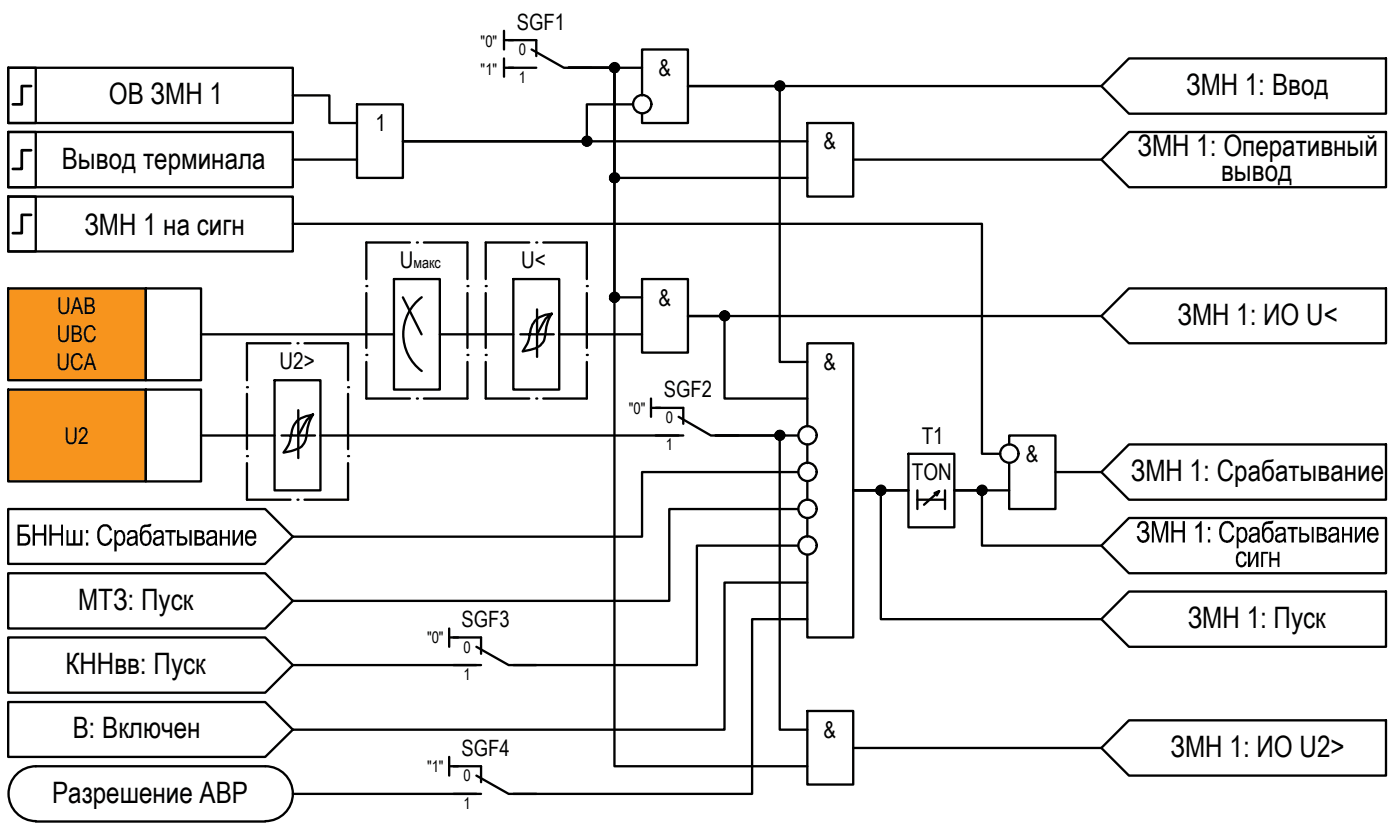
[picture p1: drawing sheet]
<svg xmlns="http://www.w3.org/2000/svg" width="152mm" height="91mm" viewBox="0 0 152 91" stroke-linecap="round" stroke-linejoin="round" font-family="sans-serif">
<g fill="none" stroke="#000" stroke-width=".25">
<path d="M.9 7.4h3v6h-3zM.9 7.4h31v6h-31zM.9 14.4h3v6h-3zM.9 14.4h31v6h-31zM31.9 17.4h7M38.9 11.4h5v8h-5zM54.9 3.4v2M54.9 6.4v1.9M55.4 4.4h3v1.7M55.4 7.4h3M57.9 5.4l3.5 2h3M61.9 7.4h8"/>
<path d="M68.9 11.4h-5v4h-20h44M69.9 10.4v-5h5v8h-5v-1M74.9 9.4h45M87.9 13.4h5v8h-5zM92.9 17.4h27M119.9 9.4l3-3h28v6h-28zM119.9 17.4l3-3h28v6h-28zM.9 21.4h3v6h-3zM.9 21.4h31v6h-31zM31.6 37.3h-4.7v4.1M32.4 37.3h.1M33.1 37.3h4.8v4.1"/>
<path d="M39.9 38.6h.1M39.9 31.1h.1M39.9 39.4v4h4.7M39.9 31.9v6M43.9 32.3l2 4.1M44.6 26.4h-4.7v4M45.4 26.4h.1M45.9 32.3a5 5 0 0 0 0 8.1M46.1 26.4h4.8v4M50.9 38.6h.1M50.9 31.1h.1M50.9 39.4v4h-4.8"/>
<path d="M50.9 31.9v6M52.9 38.6h.1M52.9 31.1h.1M52.9 31.9v6M52.9 39.4v4h4.7M57.6 26.4h-4.7v4M58.4 26.4h.1M58.5 33.7v5.1M58.5 36.4h1.8M59.1 26.4h4.8v4M60.1 34.1a5.7 5.7 0 0 0-.8 2.8 1.55 1.55 0 0 1-1.2 1l-1.2 .3a4.4 4.4 0 0 0 .9-2.4 2.3 2.3 0 0 1 2.3-1.7l-.7 .6-.9 1.7h-1.9M63.9 38.6h.1"/>
<path d="M63.9 31.1h.1M63.9 31.9v6M63.9 39.4v4h-4.8M69.9 30.4h5v8h-5zM74.9 34.4h45M119.9 34.4l3-3h28v5.9h-28zM.9 55.4h28l3 3-3 2.9h-28zM26.9 49.6h.1M26.9 42.1h.1M26.9 42.8v6.1M26.9 50.4v4h4.7M32.4 54.4h.1"/>
<path d="M37.9 49.6h.1M37.9 42.1h.1M37.9 42.8v6.1M37.9 50.4v4h-4.8M45.4 43.4h.1M58.4 43.4h.1M70.9 43.4v1.9M71.4 44.4h3v1.7M71.4 47.4h3M73.9 45.3l3.5 2.1h3M87.9 46.4v-9.1h5v32h-5v-8.9M87.9 48.4v2"/>
<path d="M87.9 52.4v2M87.9 56.4v2M92.9 53.3h6M103.9 53.3h6M109.9 48.4v-1h5v8h-5v-5M114.9 51.4h5M119.9 51.4l3-3h28v6h-28zM119.9 59.4l3-3h28v6h-28zM.9 62.4h28l3 3-3 3h-28zM.9 69.3h28l3 3.1-3 3h-28zM.9 76.4h28l3 3-3 2.9h-28zM48.9 68.4v2"/>
<path d="M49.4 69.3h3v1.8M49.4 72.4h3M51.9 70.4l3.5 2h3M87.9 77.4h5v8h-5zM119.9 67.4l3-3h28v6h-28zM48.9 82.3v2.1M49.4 83.4h3v1.7M49.4 86.4h3M51.9 84.4l3.5 2h3M119.9 81.4l3-3h28v6h-28z"/>
<circle cx="63.9" cy="15.4" r=".49"/>
<circle cx="66.9" cy="7.4" r=".49"/>
<circle cx="66.9" cy="19.3" r=".49"/>
<circle cx="69.9" cy="11.3" r=".99"/>
<circle cx="84.9" cy="9.3" r=".49"/>
<circle cx="66.9" cy="32.3" r=".49"/>
<circle cx="78.9" cy="34.4" r=".49"/>
<circle cx="84.9" cy="47.4" r=".49"/>
<circle cx="87.9" cy="59.3" r=".99"/>
<circle cx="87.9" cy="55.4" r=".99"/>
<circle cx="87.9" cy="47.4" r=".99"/>
<circle cx="87.9" cy="51.3" r=".99"/>
<circle cx="95.9" cy="53.3" r=".49"/>
<circle cx="106.9" cy="53.3" r=".49"/>
<circle cx="109.9" cy="49.3" r=".99"/>
</g>
<g fill="#000" stroke="#000" stroke-width=".11">
<path d="M63.8 15.8h.2zM63.8 14.9h.1zM66.5 7.8h.7zM66.6 19h.6zM66.7 7.8h.3zM66.8 7.8h.2zM66.8 18.9h.2zM66.8 19.9h.2zM66.8 6.9h.1zM66.8 18.9h.1zM84.8 9.9h.2zM84.8 8.9h.1z"/>
<path d="M66.6 32h.6zM66.7 32.9h.3zM66.8 31.9h.2zM66.8 32.9h.2zM66.8 31.9h.1zM78.8 34.8h.2zM78.8 33.9h.2zM84.8 47.8h.2zM84.8 46.9h.1zM95.6 53h.6zM95.7 53.9h.3zM95.8 52.9h.2z"/>
<path d="M95.8 53.9h.2zM95.8 52.9h.1zM106.6 53.8h.5zM106.7 52.9h.4zM106.8 53.9h.2zM106.8 52.9h.1z"/>
<path d="M63.8 15.8h.1zM63.8 15.8h.1z"/>
<path d="M63.8 14.9h.2zM63.8 14.9h.2z"/>
<path d="M63.8 14.9h.3zM63.8 14.9h.3z"/>
<path d="M63.7 14.9h.4zM63.7 14.9h.4z"/>
<path d="M63.7 15.8h.4zM63.7 15.8h.3z"/>
<path d="M63.7 14.9l.4 .1zM63.7 14.9l.4 .1z"/>
<path d="M63.7 15.8h.4zM63.7 15.8h.4z"/>
<path d="M63.6 15h.6zM63.6 15h.6z"/>
<path d="M63.6 15.8h.5zM63.6 15.8h.5z"/>
<path d="M63.6 15h.6zM63.6 15h.6z"/>
<path d="M63.6 15.8h.6zM63.6 15.8h.5z"/>
<path d="M63.5 15h.7zM63.5 15h.7z"/>
<path d="M63.5 15.7l.7 .1zM63.5 15.7l.7 .1z"/>
<path d="M63.5 15.8h.7zM63.5 15.8h.7z"/>
<path d="M63.5 15h.8zM63.5 15h.8z"/>
<path d="M63.5 15l.8 .1zM63.5 15l.8 .1z"/>
<path d="M63.5 15.7h.8zM63.5 15.7h.7z"/>
<path d="M63.5 15.1h.8zM63.4 15.1h.9z"/>
<path d="M63.4 15.1l.9 .1zM63.4 15.1l.9 .1z"/>
<path d="M63.4 15.6h.9zM63.4 15.6h.9z"/>
<path d="M63.5 15.6h.8zM63.5 15.6l.8 .1z"/>
<path d="M63.4 15.2h.9zM63.4 15.2h.9z"/>
<path d="M63.4 15.2l.9 .1v-.1zM63.4 15.2l.9 .1h-.9z"/>
<path d="M63.4 15.3h1zM63.4 15.3h1z"/>
<path d="M63.4 15.5h.9zM63.4 15.5h.9z"/>
<path d="M63.4 15.5h.9zM63.4 15.5h.9z"/>
<path d="M63.4 15.5h.9zM63.4 15.5l.9 .1z"/>
<path d="M63.4 15.3l1 .1zM63.4 15.3l1 .1z"/>
<path d="M63.4 15.4h1zM63.4 15.4h1z"/>
<path d="M63.4 15.4h1zM63.4 15.4l.9 .1z"/>
<path d="M66.8 7.8l.1 .1zM66.8 7.9h.1z"/>
<path d="M66.8 19.9h.1zM66.8 19.9h.1z"/>
<path d="M66.8 6.9h.2zM66.8 6.9h.2z"/>
<path d="M66.8 18.9h.2zM66.8 18.9h.2zM66.7 18.9h.3z"/>
<path d="M66.8 6.9h.2zM66.8 6.9h.2z"/>
<path d="M66.7 6.9h.4zM66.7 6.9h.4z"/>
<path d="M66.7 18.9h.4zM66.7 18.9h.4z"/>
<path d="M66.7 19.8l.3 .1zM66.7 19.8l.3 .1z"/>
<path d="M66.7 6.9h.4zM66.7 6.9h.4z"/>
<path d="M66.7 7.8h.4zM66.7 7.8h.3zM66.7 7.8h.3z"/>
<path d="M66.7 18.9h.4zM66.6 18.9h.5z"/>
<path d="M66.7 19.8h.4zM66.7 19.8h.3z"/>
<path d="M66.6 6.9h.6zM66.6 6.9h.6z"/>
<path d="M66.6 7.8h.5zM66.6 7.8h.5z"/>
<path d="M66.6 18.9l.6 .1zM66.6 19h.6zM66.5 19h.7z"/>
<path d="M66.6 19.8h.5zM66.6 19.8h.5z"/>
<path d="M66.6 6.9l.6 .1zM66.6 6.9l.6 .1z"/>
<path d="M66.5 7h.7zM66.5 7h.7z"/>
<path d="M66.6 7.8h.6zM66.6 7.8h.5z"/>
<path d="M66.5 19h.7zM66.5 19h.7z"/>
<path d="M66.5 19.7l.7 .1zM66.5 19.7l.7 .1z"/>
<path d="M66.6 19.8h.6zM66.6 19.8h.5z"/>
<path d="M66.5 7l.8 .1zM66.5 7l.8 .1z"/>
<path d="M66.5 7.7h.7zM66.5 7.7l.7 .1zM66.5 7.8h.7z"/>
<path d="M66.5 19l.8 .1zM66.5 19l.8 .1z"/>
<path d="M66.5 19.7h.7zM66.5 19.7h.7z"/>
<path d="M66.5 7.7h.8zM66.5 7.7h.7z"/>
<path d="M66.5 19.1h.8zM66.5 19.1h.8z"/>
<path d="M66.5 19.7h.8zM66.5 19.7h.7z"/>
<path d="M66.5 7.1h.8zM66.5 7.1h.8z"/>
<path d="M66.5 7.1h.8zM66.5 7.1h.8z"/>
<path d="M66.4 7.1l1 .1zM66.4 7.1l1 .1z"/>
<path d="M66.4 7.6h.9zM66.4 7.6h.9z"/>
<path d="M66.5 7.6h.8zM66.5 7.6l.8 .1z"/>
<path d="M66.5 19.1h.8zM66.5 19.1h.8z"/>
<path d="M66.4 19.1l1 .1zM66.4 19.1l1 .1z"/>
<path d="M66.4 19.6h.9zM66.4 19.6h.9z"/>
<path d="M66.5 19.6h.8zM66.5 19.6l.8 .1z"/>
<path d="M66.4 7.2h1zM66.4 7.2h1h-1z"/>
<path d="M66.4 7.2l1 .1zM66.4 7.2l1 .1z"/>
<path d="M66.4 7.3h1zM66.4 7.3h1z"/>
<path d="M66.4 7.3l1 .1zM66.4 7.3l1 .1z"/>
<path d="M66.4 7.4l1 .1zM66.4 7.4l1 .1z"/>
<path d="M66.4 7.5h1zM66.4 7.5h1z"/>
<path d="M66.4 7.5h1zM66.4 7.5h1z"/>
<path d="M66.4 7.5h1zM66.4 7.5l.9 .1z"/>
<path d="M66.4 19.2h1zM66.4 19.2h1z"/>
<path d="M66.4 19.2l1 .1zM66.4 19.2l1 .1z"/>
<path d="M66.4 19.3h1zM66.4 19.3h1z"/>
<path d="M66.4 19.3l1 .1zM66.4 19.3l1 .1z"/>
<path d="M66.4 19.4l1 .1v-.1zM66.4 19.4l1 .1h-1z"/>
<path d="M66.4 19.5h1zM66.4 19.5h1z"/>
<path d="M66.4 19.5l1 .1zM66.4 19.5l1 .1z"/>
<path d="M66.4 19.6h1zM66.4 19.6h.9z"/>
<path d="M66.4 7.4h1zM66.4 7.4h1z"/>
<path d="M66.4 19.4h1zM66.4 19.4h1z"/>
<path d="M84.8 9.9h.1zM84.8 9.9h.1z"/>
<path d="M84.8 8.9h.2zM84.8 8.9h.2z"/>
<path d="M84.8 8.9h.2zM84.7 8.9h.3z"/>
<path d="M84.7 8.9h.4zM84.7 8.9h.4z"/>
<path d="M84.7 9.8h.3zM84.7 9.8l.3 .1z"/>
<path d="M84.7 8.9h.4zM84.7 8.9h.4z"/>
<path d="M84.7 9.8h.4zM84.7 9.8h.3z"/>
<path d="M84.6 8.9h.6zM84.6 8.9h.6z"/>
<path d="M84.6 9.8h.5zM84.6 9.8h.5z"/>
<path d="M84.6 8.9l.6 .1zM84.6 8.9l.6 .1z"/>
<path d="M84.6 9.8h.6zM84.6 9.8h.5z"/>
<path d="M84.5 9h.7zM84.5 9h.7z"/>
<path d="M84.5 9l.8 .1zM84.5 9l.8 .1z"/>
<path d="M84.5 9.7h.7zM84.5 9.7h.7z"/>
<path d="M84.5 9.7h.7zM84.5 9.7l.7 .1z"/>
<path d="M84.5 9.1h.8zM84.5 9.1h.8z"/>
<path d="M84.5 9.7h.8zM84.5 9.7h.7z"/>
<path d="M84.5 9.1l.8 .1zM84.5 9.1l.8 .1z"/>
<path d="M84.4 9.2h.9zM84.4 9.2h.9z"/>
<path d="M84.4 9.6h.9zM84.4 9.6h.9z"/>
<path d="M84.5 9.6h.8zM84.5 9.6l.8 .1z"/>
<path d="M84.4 9.2h.9zM84.4 9.2h.9z"/>
<path d="M84.4 9.2l1 .1zM84.4 9.3h1z"/>
<path d="M84.4 9.5h.9zM84.4 9.5h.9z"/>
<path d="M84.4 9.5h.9zM84.4 9.5l.9 .1z"/>
<path d="M84.4 9.3h1zM84.4 9.3h1z"/>
<path d="M84.4 9.3l1 .1zM84.4 9.3l1 .1z"/>
<path d="M84.4 9.4h1zM84.4 9.4h1z"/>
<path d="M84.4 9.4h1zM84.4 9.4h1z"/>
<path d="M84.4 9.4h1zM84.4 9.4l.9 .1z"/>
<path d="M66.8 32.9h.1zM66.8 32.9h.1z"/>
<path d="M66.8 31.9h.2zM66.8 31.9h.2zM66.7 31.9h.3z"/>
<path d="M66.7 31.9h.4zM66.7 31.9h.4z"/>
<path d="M66.7 31.9h.4zM66.6 31.9h.5z"/>
<path d="M66.7 32.8h.4zM66.7 32.8l.3 .1zM66.7 32.9h.3z"/>
<path d="M66.6 31.9l.6 .1zM66.6 32h.6zM66.5 32h.7z"/>
<path d="M66.6 32.8h.5zM66.6 32.8h.5z"/>
<path d="M66.5 32h.7zM66.5 32h.7z"/>
<path d="M66.5 32.7l.7 .1zM66.5 32.7l.7 .1z"/>
<path d="M66.6 32.8h.6zM66.6 32.8h.5z"/>
<path d="M66.5 32l.8 .1zM66.5 32l.8 .1z"/>
<path d="M66.5 32.7h.7zM66.5 32.7h.7z"/>
<path d="M66.5 32.1h.8zM66.5 32.1h.8z"/>
<path d="M66.5 32.7h.8zM66.5 32.7h.7z"/>
<path d="M66.5 32.1h.8zM66.5 32.1h.8z"/>
<path d="M66.4 32.1l1 .1zM66.4 32.1l1 .1z"/>
<path d="M66.4 32.6h.9zM66.4 32.6h.9z"/>
<path d="M66.5 32.6h.8zM66.5 32.6l.8 .1z"/>
<path d="M66.4 32.2h1zM66.4 32.2h1z"/>
<path d="M66.4 32.2l1 .1zM66.4 32.2l1 .1z"/>
<path d="M66.4 32.3h1zM66.4 32.3h1z"/>
<path d="M66.4 32.3h1zM66.4 32.3h1z"/>
<path d="M66.4 32.4l1 .1v-.1zM66.4 32.4l1 .1h-1z"/>
<path d="M66.4 32.5h1zM66.4 32.5h1z"/>
<path d="M66.4 32.5l1 .1zM66.4 32.5l1 .1z"/>
<path d="M66.4 32.6h1zM66.4 32.6h.9z"/>
<path d="M66.4 32.3h1zM66.4 32.3l1 .1z"/>
<path d="M78.8 34.8h.2zM78.8 34.8h.2z"/>
<path d="M78.8 33.9h.2zM78.8 33.9h.2z"/>
<path d="M78.8 33.9h.2zM78.7 33.9h.3z"/>
<path d="M78.7 33.9h.4zM78.7 33.9h.4z"/>
<path d="M78.7 34.8h.3zM78.7 34.8h.3z"/>
<path d="M78.7 33.9h.4zM78.6 33.9h.5z"/>
<path d="M78.7 34.8h.4zM78.7 34.8h.3z"/>
<path d="M78.6 33.9l.6 .1zM78.6 33.9l.6 .1z"/>
<path d="M78.6 34.8h.5zM78.6 34.8h.5z"/>
<path d="M78.6 34h.6zM78.6 34h.6z"/>
<path d="M78.6 34.8h.6zM78.6 34.8h.5z"/>
<path d="M78.5 34.8h.7zM78.5 34.8h.7z"/>
<path d="M78.5 34h.7zM78.5 34h.7z"/>
<path d="M78.5 34h.7zM78.5 34h.7z"/>
<path d="M78.5 34l.8 .1zM78.5 34l.8 .1z"/>
<path d="M78.5 34.7h.7zM78.5 34.7h.7z"/>
<path d="M78.5 34.7h.7zM78.5 34.7l.7 .1z"/>
<path d="M78.4 34.1h.9zM78.4 34.1h.9z"/>
<path d="M78.4 34.6h.9zM78.4 34.6l.8 .1z"/>
<path d="M78.4 34.1l.9 .1zM78.4 34.1l.9 .1z"/>
<path d="M78.4 34.2h.9zM78.4 34.2h.9z"/>
<path d="M78.4 34.2l1 .1zM78.4 34.2l1 .1z"/>
<path d="M78.4 34.5l.9 .1zM78.4 34.5l.9 .1z"/>
<path d="M78.4 34.6h.9zM78.4 34.6h.9z"/>
<path d="M78.4 34.6h.9zM78.4 34.6h.9z"/>
<path d="M78.4 34.3h1zM78.4 34.3h1z"/>
<path d="M78.4 34.3l1 .1v-.1zM78.4 34.3l1 .1h-1z"/>
<path d="M78.4 34.4h1zM78.4 34.4h1z"/>
<path d="M78.4 34.4l1 .1zM78.4 34.4l1 .1z"/>
<path d="M78.4 34.5h1zM78.4 34.5h.9z"/>
<path d="M84.8 47.8h.1zM84.8 47.8h.1z"/>
<path d="M84.8 46.9h.2zM84.8 46.9h.2z"/>
<path d="M84.8 46.9h.2zM84.7 46.9h.3z"/>
<path d="M84.7 46.9h.4zM84.7 46.9h.4z"/>
<path d="M84.7 47.8h.3zM84.7 47.8h.3z"/>
<path d="M84.7 46.9h.4zM84.6 46.9h.5z"/>
<path d="M84.7 47.8h.4zM84.7 47.8h.3z"/>
<path d="M84.6 46.9l.6 .1zM84.6 46.9l.6 .1z"/>
<path d="M84.6 47.8h.5zM84.6 47.8h.5z"/>
<path d="M84.6 47h.6zM84.6 47h.6z"/>
<path d="M84.6 47.8h.6zM84.6 47.8h.5z"/>
<path d="M84.5 47h.7zM84.5 47h.7z"/>
<path d="M84.5 47.7l.7 .1zM84.5 47.7l.7 .1z"/>
<path d="M84.5 47.8h.7zM84.5 47.8h.7z"/>
<path d="M84.5 47h.8zM84.5 47h.8z"/>
<path d="M84.5 47l.8 .1zM84.5 47l.8 .1z"/>
<path d="M84.5 47.7h.8zM84.5 47.7h.7z"/>
<path d="M84.5 47.1h.8zM84.5 47.1h.8z"/>
<path d="M84.4 47.1l.9 .1zM84.4 47.1l.9 .1z"/>
<path d="M84.4 47.6h.9zM84.4 47.6h.9z"/>
<path d="M84.5 47.6h.8zM84.5 47.6l.8 .1z"/>
<path d="M84.4 47.2h.9zM84.4 47.2h.9z"/>
<path d="M84.4 47.2l1 .1zM84.4 47.3h1z"/>
<path d="M84.4 47.5h.9zM84.4 47.5h.9z"/>
<path d="M84.4 47.5h.9zM84.4 47.5l.9 .1z"/>
<path d="M84.4 47.3h1zM84.4 47.3h1h-1z"/>
<path d="M84.4 47.3l1 .1zM84.4 47.3l1 .1z"/>
<path d="M84.4 47.4h1zM84.4 47.4h1z"/>
<path d="M84.4 47.4l1 .1zM84.4 47.4l1 .1z"/>
<path d="M84.4 47.5h1zM84.4 47.5h.9z"/>
<path d="M95.8 53.9h.1zM95.8 53.9h.1z"/>
<path d="M95.8 52.9h.2zM95.8 52.9h.2zM95.7 52.9h.3z"/>
<path d="M95.7 52.9h.4zM95.7 52.9h.4z"/>
<path d="M95.7 52.9h.4zM95.6 52.9h.5z"/>
<path d="M95.7 53.8h.4zM95.7 53.8l.3 .1zM95.7 53.9h.3z"/>
<path d="M95.6 52.9l.6 .1zM95.6 52.9l.6 .1zM95.5 53h.7z"/>
<path d="M95.6 53.8h.5zM95.6 53.8h.5z"/>
<path d="M95.5 53h.7zM95.5 53h.7z"/>
<path d="M95.5 53.7l.7 .1zM95.5 53.7l.7 .1z"/>
<path d="M95.6 53.8h.6zM95.6 53.8h.5z"/>
<path d="M95.5 53l.8 .1zM95.5 53l.8 .1z"/>
<path d="M95.5 53.7h.7zM95.5 53.7h.7z"/>
<path d="M95.5 53.1h.8zM95.5 53.1h.8z"/>
<path d="M95.5 53.7h.8zM95.5 53.7h.7z"/>
<path d="M95.5 53.1h.8zM95.5 53.1h.8z"/>
<path d="M95.4 53.1l1 .1zM95.4 53.1l1 .1z"/>
<path d="M95.4 53.6h.9zM95.4 53.6h.9z"/>
<path d="M95.5 53.6h.8zM95.5 53.6l.8 .1z"/>
<path d="M95.4 53.2h1zM95.4 53.2h1z"/>
<path d="M95.4 53.2l1 .1zM95.4 53.2l1 .1z"/>
<path d="M95.4 53.3h1zM95.4 53.3h1z"/>
<path d="M95.4 53.3h1zM95.4 53.3h1z"/>
<path d="M95.4 53.4l1 .1zM95.4 53.4l1 .1z"/>
<path d="M95.4 53.5h1zM95.4 53.5h1z"/>
<path d="M95.4 53.5l1 .1zM95.4 53.5l1 .1z"/>
<path d="M95.4 53.6h1zM95.4 53.6h.9z"/>
<path d="M95.4 53.3l1 .1v-.1zM95.4 53.3l1 .1h-1z"/>
<path d="M106.8 53.9h.1zM106.8 53.9h.1z"/>
<path d="M106.8 52.9h.2zM106.8 52.9h.2z"/>
<path d="M106.8 52.9h.2zM106.7 52.9h.3z"/>
<path d="M106.7 52.9h.4zM106.7 52.9h.4zM106.6 52.9h.5z"/>
<path d="M106.7 53.9h.3zM106.7 53.9h.3z"/>
<path d="M106.6 52.9l.5 .1zM106.6 53h.5z"/>
<path d="M106.7 53.8h.4zM106.7 53.8l.3 .1z"/>
<path d="M106.6 53h.6zM106.6 53h.6z"/>
<path d="M106.6 53.8h.5zM106.6 53.8h.5zM106.6 53.8h.5z"/>
<path d="M106.6 53h.6zM106.6 53h.6z"/>
<path d="M106.6 53.7h.6zM106.6 53.7l.5 .1z"/>
<path d="M106.5 53l.8 .1zM106.5 53l.8 .1z"/>
<path d="M106.5 53.7h.7zM106.5 53.7h.7z"/>
<path d="M106.5 53.1h.8zM106.5 53.1h.8z"/>
<path d="M106.5 53.7h.8zM106.5 53.7h.7z"/>
<path d="M106.5 53.1h.8zM106.5 53.1h.8z"/>
<path d="M106.4 53.1l1 .1zM106.4 53.1l1 .1z"/>
<path d="M106.4 53.6h.9zM106.4 53.6h.9z"/>
<path d="M106.5 53.6h.8zM106.5 53.6l.8 .1z"/>
<path d="M106.4 53.2h1zM106.4 53.2h1z"/>
<path d="M106.4 53.2l1 .1zM106.4 53.2l1 .1z"/>
<path d="M106.4 53.3h1zM106.4 53.3h1z"/>
<path d="M106.4 53.3h1zM106.4 53.3h1z"/>
<path d="M106.4 53.3l1 .1v-.1zM106.4 53.3l1 .1h-1z"/>
<path d="M106.4 53.4l1 .1zM106.4 53.4l1 .1z"/>
<path d="M106.4 53.5h1zM106.4 53.5h1z"/>
<path d="M106.4 53.5l1 .1zM106.4 53.5l1 .1z"/>
<path d="M106.4 53.6h1zM106.4 53.6h.9z"/>
</g>
<!-- layer: 0 -->
<g fill="#f7941d" stroke="#f7941d" stroke-width=".11">
<path d="M.9 31.4l15 10v-10zM.9 31.4l15 10h-15z"/>
<path d="M.9 42.4l15 10v-10zM.9 42.4l15 10h-15z"/>
</g>
<g fill="none" stroke="#000" stroke-width=".25">
<path d="M31.9 10.4h4v3h3M54.9 4.4h1M54.9 7.4h1M61.9 7.4h5v12h21M61.9 7.4h5v24.9h3M61.9 7.4h5v76h21M74.9 9.4h10v30h3M.9 31.4h15v10h-15zM15.9 31.4h6v10h-6zM21.9 36.4h21M31.9 24.3h75v25.1h2M42.9 30.4h5v12h-5z"/>
<path d="M47.9 36.4h8M55.9 30.4h5v12h-5zM60.9 36.4h9M74.9 34.4h4v9h9M.9 42.4h15v10h-15zM15.9 42.4h6v10h-6zM21.9 47.4h8M29.9 41.4h5v11.9h-5zM32.5 47.4h1.8M32.5 44.6v5.2M34.1 45.1a6.1 6.1 0 0 0-.8 2.7 1.49 1.49 0 0 1-1.2 1.1l-1.2 .3a4 4 0 0 0 .9-2.4 1.94 1.94 0 0 1 1.8-1.6l.5-.1-.7 .6-.9 1.7h-1.9M34.9 47.4h39"/>
<path d="M70.9 44.4h1M86.9 55.4h-14v10h-41M86.9 59.4h-11v13h-20M86.9 51.4h-17v7h-38M86.9 47.4h-9h7v32h3M92.9 53.3h3v14.1h24M98.9 49.4h5v8h-5zM99.9 53.3v2.1M99.9 54.4h3M101.7 53.6l.5-.2-1.6 1.5M102.2 53.4l-.2 .5M102.9 53.3v2.1"/>
<path d="M103.9 53.3h3v6.1h13M31.9 72.4h20M48.9 69.3h1M87.9 67.4h-6v19h-26M87.9 63.4h-9v16h-47M3.9 83.4h25M3.9 89.4h25M3.9 83.4a2.98 2.98 0 0 0-3 2.9 2.98 2.98 0 0 0 3 3M28.9 83.4a2.98 2.98 0 0 1 3 2.9 2.98 2.98 0 0 1-3 3M31.9 86.4h20M48.9 83.4h1M92.9 81.4h27"/>
</g>
<path d="M3.4 9.4h-1v2h-1M3.4 16.3h-1v2.1h-1M3.4 23.4h-1v2h-1" fill="none" stroke="#000" stroke-width=".3"/>
<g fill="#000">
<path d="M7.2 57.7h.3v1.4h.5v-1.4h.2v1.4h.5v-1.4h.3v1.7h-1.8zM18 57.7h1.1v.2h-.4v1.5h-.2v-1.5h-.5zM23.9 57.7h.3v.7h.6v-.7h.2v1.7h-.2v-.8h-.6v.8h-.3zM25.3 57.7h.3v1.2l.6-1.2h.3v1.7h-.3v-1.3l-.6 1.3h-.3zM127.5 56.7h.3v1h.9v-1h.3v2.3h-.3v-1.1h-.9v1.1h-.3zM140.2 57.3h1.1v.3h-.5v1.4h-.2v-1.4h-.4zM146.1 57.3h.2v.7h.6v-.7h.3v1.7h-.3v-.7h-.6v.7h-.2zM147.5 57.3h.2v1.3l.6-1.3h.3v1.7h-.2v-1.3l-.7 1.3h-.2zM134.7 60.2a.56 .56 0 0 1 .6-.2 .56 .56 0 0 1 .4 .5h-.2a.35 .35 0 0 0-.5-.2 .35 .35 0 0 0-.2 .4l-.1 .3a.42 .42 0 0 0 .6 .4l.2-.3h.2v.1a.6 .6 0 0 1-.7 .5 .6 .6 0 0 1-.5-.7v-.5zM135.8 60h.3v1.3l.6-1.3h.3v1.7h-.3v-1.3l-.6 1.3h-.3zM137.3 60h.7v.2h-.5v1.5h-.2zM138.2 60h.2v.7h.7v-.7h.2v1.7h-.2v-.7h-.7v.7h-.2z"/>
<path d="M16.8 57.9v-.1a.72 .72 0 0 1 1 .1v1.2l.1 .3h-.2l-.1-.3a.52 .52 0 0 1-.7 .3 .52 .52 0 0 1-.2-.7 1.19 1.19 0 0 1 .9-.4 .35 .35 0 0 0-.3-.4 .35 .35 0 0 0-.4 .3h-.2zM17 58.7a.32 .32 0 0 0 .1 .5 .32 .32 0 0 0 .4-.2l.1-.5z"/>
<path d="M19.3 57.7h.2v.6h.3a.51 .51 0 0 1 .6 .5 .51 .51 0 0 1-.5 .6h-.6zM19.5 58.6v.5h.3a.29 .29 0 0 0 .4-.3 .29 .29 0 0 0-.4-.2zM20.6 57.7h.3v1.7h-.3z"/>
<path d="M21.2 57.7h.5a.5 .5 0 0 1 .5 .3 .5 .5 0 0 1-.1 .5 .48 .48 0 0 1 .2 .6 .48 .48 0 0 1-.5 .3h-.6zM21.4 57.9v.5h.3a.25 .25 0 0 0 .3-.2 .25 .25 0 0 0-.3-.3zM21.4 58.6v.5h.3a.26 .26 0 0 0 .4-.3 .26 .26 0 0 0-.4-.2z"/>
<path d="M22.6 57.9v-.1a.72 .72 0 0 1 1 .1v1.2l.1 .3h-.2l-.1-.3a.52 .52 0 0 1-.7 .3 .52 .52 0 0 1-.2-.7l.1-.2 .5-.1a.24 .24 0 0 0 .3-.2 .24 .24 0 0 0-.2-.3 .36 .36 0 0 0-.5 .3h-.2zM22.8 58.7a.32 .32 0 0 0 .1 .5 .32 .32 0 0 0 .4-.2l.1-.5z"/>
<path d="M26.9 57.8a.66 .66 0 0 1 .8 0 .66 .66 0 0 1 .2 .8h-1a.42 .42 0 0 0 .2 .5 .42 .42 0 0 0 .5-.1l.1-.2 .2 .1a.63 .63 0 0 1-.7 .5 .63 .63 0 0 1-.5-.8v-.4zM27.1 57.9l-.1 .2-.1 .2h.8a.4 .4 0 0 0-.6-.4z"/>
<path d="M139 57.5l.3-.2a.48 .48 0 0 1 .5 .1 .48 .48 0 0 1 .2 .5v1.1h-.2l-.1-.1a.53 .53 0 0 1-.9-.2 .55 .55 0 0 1 .6-.7h.1a.22 .22 0 0 0 .3-.2 .22 .22 0 0 0-.2-.2 .34 .34 0 0 0-.5 .3l-.3-.1zM139.1 58.4a.31 .31 0 0 0 .1 .4 .31 .31 0 0 0 .4-.1l.1-.2v-.3z"/>
<path d="M141.4 57.3h.2v.7h.3a.51 .51 0 0 1 .6 .5 .51 .51 0 0 1-.5 .5h-.6zM141.6 58.2v.6h.3a.3 .3 0 0 0 .4-.3 .3 .3 0 0 0-.4-.3zM142.8 57.3h.2v1.7h-.2z"/>
<path d="M143.3 57.3h.5a.48 .48 0 0 1 .6 .3 .48 .48 0 0 1-.2 .6 .46 .46 0 0 1 .2 .5 .46 .46 0 0 1-.5 .3h-.6zM143.6 57.6v.4h.2a.25 .25 0 0 0 .3-.2 .25 .25 0 0 0-.3-.2zM143.6 58.3v.5h.2a.26 .26 0 0 0 .4-.2 .26 .26 0 0 0-.3-.3z"/>
<path d="M144.8 57.5l.3-.2a.48 .48 0 0 1 .5 .1 .48 .48 0 0 1 .2 .5v1.1h-.2l-.1-.1a.53 .53 0 0 1-.9-.2 .55 .55 0 0 1 .6-.7 .28 .28 0 0 0 .3-.3 .28 .28 0 0 0-.4-.2l-.2 .2v.2l-.3-.1zM144.9 58.3a.31 .31 0 0 0 .1 .5 .31 .31 0 0 0 .4-.1l.1-.2v-.3z"/>
<path d="M148.9 57.6l.1-.1a.62 .62 0 0 1 .7-.2 .62 .62 0 0 1 .4 .7v.3h-1a.4 .4 0 0 0 .2 .4 .4 .4 0 0 0 .5-.1v-.1h.3a.65 .65 0 0 1-.8 .5 .65 .65 0 0 1-.5-.8zM149.1 57.7v.3h.7a.37 .37 0 0 0-.2-.4 .37 .37 0 0 0-.5 .1z"/>
</g>
<g font-size="3.2">
<text x="11.9" y="11.4">ОВ ЗМН 1</text>
<text x="129.1" y="10.3">ЗМН 1: Ввод</text>
<text x="123.8" y="17">ЗМН 1: Оперативный</text>
<text x="6.7" y="18.3">Вывод терминала</text>
<text x="132.9" y="19.7">вывод</text>
<text x="9.2" y="25.5">ЗМН 1 на сигн</text>
<text x="128.2" y="35.4">ЗМН 1: ИО U&lt;</text>
<text x="123.1" y="52.4">ЗМН 1: Срабатывание</text>
<text x="1.7" y="59.4">БННш</text>
<text x="9.1" y="59.4">: Срабатывание</text>
<text x="123.7" y="59">ЗМН</text>
<text x="129.8" y="59">1: Срабатывание</text>
<text x="8.5" y="66.3">МТЗ: Пуск</text>
<text x="129.3" y="68.3">ЗМН 1: Пуск</text>
<text x="7.1" y="73.3">КННвв: Пуск</text>
<text x="7.9" y="80.3">В: Включен</text>
<text x="127.4" y="82.3">ЗМН 1: ИО U2&gt;</text>
<text x="5.7" y="87.3">Разрешение АВР</text>
</g>
<g font-size="2.5">
<text x="71.7" y="8.3">&amp;</text>
<text x="40.9" y="14.3">1</text>
<text x="89.7" y="16.3">&amp;</text>
<text x="43.5" y="29.2">U</text>
<text x="56.7" y="29.2">U&lt;</text>
<text x="6.2" y="34.2">UAB</text>
<text x="71.7" y="33.2">&amp;</text>
<text x="6.1" y="40.3">UCA</text>
<text x="6.2" y="37.3">UBC</text>
<text x="30.4" y="40.2">U2&gt;</text>
<text x="89.7" y="40.3">&amp;</text>
<text x="7" y="48.3">U2</text>
<text x="99.3" y="52.2">TON</text>
<text x="100.3" y="48.3">T1</text>
<text x="111.7" y="50.3">&amp;</text>
<text x="89.7" y="80.3">&amp;</text>
</g>
<g font-size="2.4">
<text x="56.3" y="3.2">SGF1</text>
<text x="72.3" y="43.2">SGF2</text>
<text x="50.2" y="68.2">SGF3</text>
<text x="50.2" y="82.2">SGF4</text>
</g>
<g font-size="1.7">
<text x="52.3" y="5.1">&quot;0&quot;</text>
<text x="56.5" y="6">0</text>
<text x="52.3" y="8.1">&quot;1&quot;</text>
<text x="56.5" y="9">1</text>
<text x="45" y="29.2">макс</text>
<text x="68.5" y="45">&quot;0&quot;</text>
<text x="72.5" y="46">0</text>
<text x="72.5" y="49">1</text>
<text x="46.5" y="70">&quot;0&quot;</text>
<text x="50.5" y="71">0</text>
<text x="50.5" y="74">1</text>
<text x="46.5" y="84">&quot;1&quot;</text>
<text x="50.5" y="85">0</text>
<text x="50.5" y="88">1</text>
</g>
</svg>
